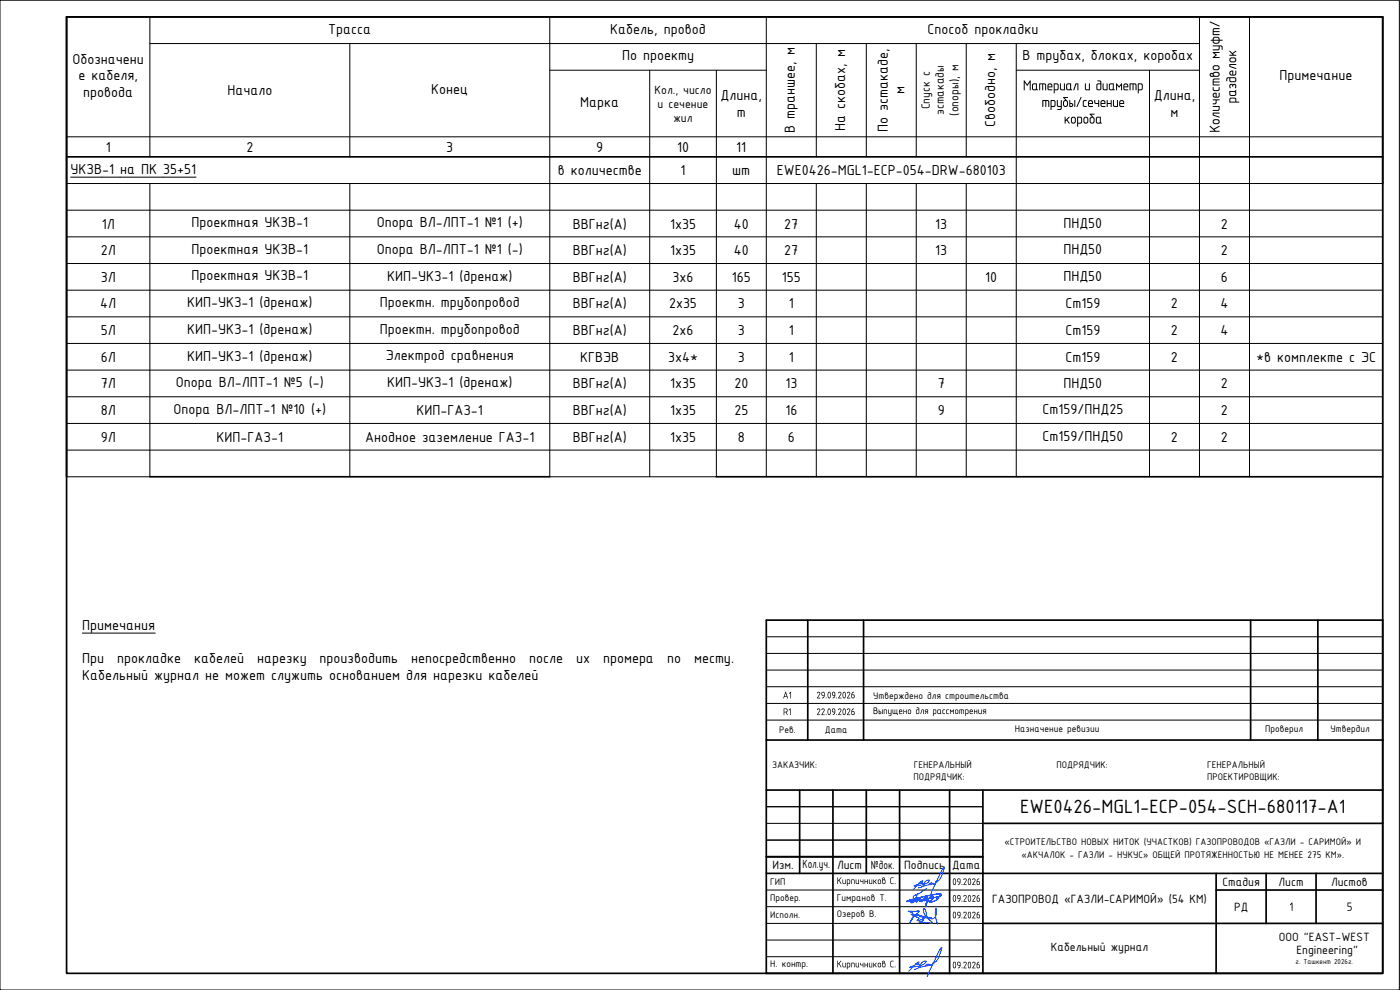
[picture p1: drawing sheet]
<svg xmlns="http://www.w3.org/2000/svg" width="420mm" height="297mm" viewBox="0 0 420 297" stroke-linecap="round" stroke-linejoin="round" font-family="sans-serif">
<!-- layer: 0 -->
<path d="M20 5.1h395v286.9h-395zM20 5.1h395v50M20 5.1v138M20 47.1h395M45 143.1h120M215 143.1h200" fill="none" stroke="#000" stroke-width=".51"/>
<!-- layer: _SHTAMP -->
<g fill="none" stroke="#000" stroke-width=".51">
<path d="M230 237.1h185v54.9h-185zM230 222v15.1M240 237.1v25M250 237.1v54.9M260 237.1v25M270 237.1v54.9M285 237.1v54.9M295 237.1v54.9M415 222v15.1M230 257.1h65M295 247h120M230 262.1h185"/>
<path d="M295 277.1h120M365 267h50M365 262.1v29.9M380 262.1v15M395 262.1v15"/>
</g>
<path d="M230 252.1h65M230 242h65M230 247h65M230 267h65M230 272h65M230 277.1h65M230 282.1h65M230 287h65" fill="none" stroke="#000" stroke-width=".3"/>
<!-- layer: SHTAMP -->
<path d="M230 186.1h185v35.9h-185zM242.4 186.1v35.9M259.2 186.1v35.9M375.3 186.1v35.9M395.5 186.1v35.9" fill="none" stroke="#000" stroke-width=".51"/>
<path d="M230 196.1h185M230 191.1h185M230 211.1h185M230 206h185M230 201h185M230 216.1h185" fill="none" stroke="#000" stroke-width=".3"/>
<g fill="#000">
<path d="M254.3 212.7l.5-.1 .3 .2v.5l-.7 1.1h.7v.2l-.9-.1 .8-1.4-.2-.3-.6 .2zM254.3 207.8l.4-.3 .4 .4v.4l-.7 1h.7v.3l-.9-.1 .8-1.4-.2-.3-.6 .3zM285.1 212.9l.6 .5 .6-.5v1.3h-.2v-1l-.4 .5-.4-.5v1h-.2zM288 212.9l1.2 .1 .1 1.2h-.2l-.1-1.1-.3-.1-.1 1.3-.1-1.3h-.4v1.2h-.1zM292.3 212.9h.2v.6h.6v-.6h.2v1.3h-.2v-.6h-.6v.6h-.2zM293.7 212.9l.3 1.1h.4v-1.1h.2v1.3l-.9-.2zM267.3 263.4l.3-.1h.6l-.8 .4v1.2l.8 .2v.1h-.6l-.3-.2zM291.8 263.8l.4-.2 .5 .2v.4l-.6 1.2h.6v.1h-.9l.8-1.4-.2-.3-.5 .2zM291.9 268.8l.5-.3 .3 .3v.5l-.6 1h.6v.3l-.9-.1 .8-1.4-.2-.3-.6 .2zM291.9 273.8l.4-.3 .4 .3v.5l-.6 1h.6v.3l-.9-.1 .8-1.4-.2-.3-.6 .2zM267.3 288.4l.3-.1h.6l-.8 .4v1.2l.8 .2v.1h-.6l-.3-.2zM291.9 288.8l.5-.2 .4 .3-.7 1.5h.6v.1h-.9l.8-1.4-.3-.4-.5 .3z"/>
<path d="M253.2 212.8l-.2 .9 .3 .7 .3-.4v-.7l-.1-.4zM253.1 212.7l.4-.1 .3 .6v.9l-.4 .5-.4-.2-.1-.4z"/>
<path d="M253.2 207.8l-.2 1 .4 .5 .2-1-.1-.5zM253.1 207.7l.4-.1 .3 .6v.9l-.4 .5-.4-.2-.1-.4z"/>
<path d="M255.7 213.6l.1 .7h.3l.2-.6zM255.7 212.9l.6-.3-.6 .7 .8 .4v.5l-.3 .3h-.5l-.2-.3z"/>
<path d="M255.7 208.6v.6l.4 .1 .2-.6zM255.7 207.9l.6-.3-.6 .6 .8 .5v.5l-.4 .3h-.4l-.2-.3z"/>
<path d="M286.7 213l.5-.1 .3 .2 .1 .7-.2 .4h-.4l-.3-.2zM286.9 213.1l-.1 .8 .5 .1 .1-.8z"/>
<path d="M289.7 212.9h.7l.3 .3-.1 .9-.7 .2-.1 .5zM289.9 213v1h.5v-.9z"/>
<path d="M291.3 213.2l-.1 .3h.6l-.1-.4zM291.1 213l.3-.1 .4 .1 .2 .6h-.8v.3l.7 .1 .1 .2-1-.2z"/>
<path d="M295.1 213l.9-.1-.1 1.3h-.1v-.6l-.8 .6 .3-.6-.3-.2zM295.2 213.1l.1 .3 .5 .1v-.5z"/>
<path d="M263.5 264.1l.5-.3 .4 .3v.8l-.2 .3-.7-.2zM263.8 264.1l-.2 .7 .3 .3 .3-.3v-.5z"/>
<path d="M265 263.5l-.1 .5 .4-.3zM264.9 263.4h.5l.1 .5 .2 .4v.6l-.3 .3h-.4l-.2-.3zM265.1 264.1l-.1 .8 .4 .1 .1-.8z"/>
<path d="M293.3 264.5l.1 .8h.4v-.7zM293.3 263.9l.6-.3-.6 .7 .5 .1 .3 .3-.1 .6-.3 .2h-.4l-.2-.4z"/>
<path d="M293.3 269.5v.7l.5 .1v-.7zM293.2 268.9l.7-.3-.6 .7 .8 .4-.1 .6-.2 .2-.7-.3z"/>
<path d="M293.3 274.6v.6l.5 .1 .1-.6zM293.3 273.9l.6-.3-.6 .7 .8 .4v.5l-.3 .3-.7-.3z"/>
<path d="M263.5 289.1l.5-.3 .4 .3v.8l-.2 .3-.7-.2zM263.8 289.1l-.2 .7 .4 .3 .2-.3v-.5z"/>
<path d="M265 288.5l-.1 .5 .4-.3zM264.9 288.4h.5l.1 .5 .2 .3v.7l-.3 .3h-.4l-.2-.3zM265.1 289.1l-.2 .7 .4 .3 .2-.2 .1-.6z"/>
<path d="M293.3 289.5v.7l.5 .1v-.7zM293.3 288.9l.6-.3-.6 .7 .5 .1 .3 .3-.1 .6-.3 .2h-.4l-.2-.4z"/>
</g>
<!-- layer: 0 -->
<g fill="#000">
<path d="M364.1 8.6l.4-.2 1.5 .1-.1 .2-1.6 .2-.1 .4h1.7l.1 .2-1.8 .1v.6h1.7l.1 .3h-2zM369 15.3l.2-.1 .6 .7 1.2-.7v.3l-.9 .6 .2 .3h.7v.3h-2v-.3h.9zM339 25.1h1.9l.2 .5v1.5l-.3-.1-.1-1.6-.5-.1v1.7l-.2 .1-.1-1.8h-.6v1.7l-.3 .1z"/>
<path d="M364.2 12.2l.1 .4 .3 .2h.8l.3-.4v-.2zM363.3 12l.6-.1 .1-.5 .4-.3 1-.1 .5 .4 .1 .5h.8l.1 .2-.9 .1-.1 .6-.4 .3h-.9l-.6-.3-.1-.6h-.5zM364.4 11.4l-.2 .5h1.5l-.3-.5z"/>
<path d="M336.3 30.5l-.1 .4h.9l-.3-.5zM336.1 30.3l.5-.3 .6 .3 .2 .9h-1.2v.4l.2 .2h.9v.3h-.9l-.4-.2-.1-1.2z"/>
<path d="M341.5 25.1l1-.1 .5 .5-.1 1.3-.3 .3h-.8l-.1 .9-.2-.1zM341.8 25.3v1.5h.7l.2-.2-.1-1.1z"/>
</g>
<g fill="none" stroke="#000" stroke-width=".3">
<path d="M0 .1h420v296.9h-420zM45 13.1h315M45 5.1v42M105 13.1v34M165 5.1v138h50v-122M230 5.1v138M245 13.1v34M260 13.1v34M275 13.1v34M290 13.1v34M305 13.1v130M360 5.1v138"/>
<path d="M375 5.1v138M165 21.1h65M195 21.1v122M305 21.1h55M345 21.1v122M20 41h395M20 55.1h395v88M21.2 53.2h37.6M45 55.1v88h-25M105 55.1v88M245 55.1v88M260 55.1v88"/>
<path d="M275 55.1v88M290 55.1v88M20 63.1h395M20 71.1h395M20 79.1h395M20 87.1h395M20 95.1h395M20 103h395M20 111h395M20 119h395M20 127h395M20 135.1h395"/>
<path d="M24.7 190h21.9"/>
</g>
<path d="M272.1 270.4l9.6-1.1-.4 .6-1.2 .6-.9 .1-.9-.2-.3 .5-.1 1.2 .8-2.5 .6-.6h.7l-.2 .9-.9 .5-1-.2 .3-.9-.6 .9-.3-.2 .2-.7-.7 1.1-.2 .1-.2-.4-.3 .4-.2-.7 .3-.5-1.2 1.3 .3-1.2-.3 1.2 1.2-1.3-.3 .5 .2 .7 .3-.4 .2 .4 .2-.1 .7-1.1-.2 .7 .3 .2 .6-.9-.3 .9 1 .2 .9-.5 .2-.9h-.7l-.6 .6-.8 2.5 .1-1.2 .3-.5 .9 .2 .9-.1 1.2-.6 .4-.6-.7-.1-9 1.3 6.7-1.8 2.7-.4 1.1 .1-1.5 1.1 1.5-1.1-.8-.2-2.4 .4zM274.7 273.4h-2.1l.9 .3 .6 .6M274.7 273.4h1.2a11.4 11.4 0 0 0-3 3.6l1.1-1.8a.52 .52 0 0 0 .1-.6 .52 .52 0 0 0-.7-.2h2.4l-1.1 .6 1.1 .5-.6 .7a2.29 2.29 0 0 0 2.6-3l-.5-.6a.73 .73 0 0 0-.1 1.1 7.8 7.8 0 0 0 2.6 3.1l-.3 .2-3.7-.3 1.5-.7M275.4 268l-1.1 2.5-.8 .4-.2-.2 .2-.3M278.1 266.6l-2.3 1.6-1.4 .5-.3 .3 .1 .4M280.9 272.5l-.1 .6a7.7 7.7 0 0 0 .6 4.2M281 272.6v1.4a1.29 1.29 0 0 1-1.7 1.5l.2-.2a.36 .36 0 0 1-.5 .4 .36 .36 0 0 1-.2-.5 .31 .31 0 0 1-.3 .4 .31 .31 0 0 1-.2-.4v-.1a.24 .24 0 0 1 0 .3 .24 .24 0 0 1-.3 0l-.1-.3a.3 .3 0 0 1-.4 .3 .3 .3 0 0 1-.2-.5h.1a.24 .24 0 0 1-.3 .3 .24 .24 0 0 1-.1-.3l-.3 .3-.3-.3v-.2l-.1 .4-.3-.4" fill="none" stroke="#00f" stroke-width=".3"/>
<path d="M275.6 266.4l.9-.2 .8-.6-.2-.5-1.2-.2 .8-.2 .2-.4-.6 .3-2.3 2.4M279.3 265l-.4 .4-1.7 .4v-.5l.4-.7 .9-.5a.33 .33 0 0 1 .5 .1 .33 .33 0 0 1-.3 .4l-1.6 .8-2.8 .4 .8-.3h.7M279.7 264.9l-.6 .1-.3 .4h.7l.5-.5v.4h.3l1-.9-.5 .2 .5-.1 .7-.7 .7-1.3 .7-2.4-.8 1.2-3.4 7.1M274.4 290.9l1-.3 .8-.6-.2-.5-1.3-.3 .9-.2 .2-.4-.6 .3-2.5 2.5M278.3 289.4l-.4 .3-1.8 .5v-.6l.5-.7 .8-.5a.35 .35 0 0 1 .6 .1 .35 .35 0 0 1-.3 .5l-1.7 .8-2.9 .4 .8-.3h.7M278.7 289.3l-.6 .1-.3 .4 .7-.1 .6-.4v.3h.3l1-.8-.5 .1v.2l.5-.3 .8-.7 .7-1.4 .8-2.5-1 1.3-3.4 7.4" fill="none" stroke="#003fff" stroke-width=".3"/>
<text font-size="6.2" x="306.2" y="244.1">EWE0426-MGL1-ECP-054-SCH-680117-A1</text>
<g font-size="4.7">
<text x="98.5" y="10.1">Трасса</text>
<text x="183.2" y="10.1">Кабель, провод</text>
<text x="278.3" y="10.1">Способ прокладки</text>
<text x="366" y="8.3" transform="rotate(-90 366 8.3)">/</text>
<text x="21.8" y="19.1">Обозначени</text>
<text x="186.7" y="18.1">По проекту</text>
<text x="306.8" y="18.1">В трубах, блоках, коробах</text>
<text x="23.6" y="24.1">е кабеля,</text>
<text x="25" y="29.1">провода</text>
<text x="68.2" y="28.6">Начало</text>
<text x="129.4" y="28.3">Конец</text>
<text x="271.5" y="28.3" transform="rotate(-90 271.5 28.3)">м</text>
<text x="306.9" y="27.1">Материал и диаметр</text>
<text x="384" y="24.1">Примечание</text>
<text x="174.1" y="32.1">Марка</text>
<text x="216.3" y="30.1">Длина,</text>
<text x="221.1" y="35.1">m</text>
<text x="312.5" y="32.1">трубы /сечение</text>
<text x="346.3" y="30.1">Длина,</text>
<text x="351.3" y="35.1">м</text>
<text x="371" y="31.1" transform="rotate(-90 371 31.1)">разделок</text>
<text x="238.5" y="39.9" transform="rotate(-90 238.5 39.9)">В траншее, м</text>
<text x="253.7" y="39.3" transform="rotate(-90 253.7 39.3)">На скобах, м</text>
<text x="266.5" y="39.6" transform="rotate(-90 266.5 39.6)">По эстакаде,</text>
<text x="298.7" y="38.1" transform="rotate(-90 298.7 38.1)">Свободно, м</text>
<text x="319.2" y="37.1">короба</text>
<text x="366" y="39.8" transform="rotate(-90 366 39.8)">Количество муфт</text>
<text x="31.7" y="45.6">1</text>
<text x="73.9" y="45.6">2</text>
<text x="133.9" y="45.6">3</text>
<text x="178.9" y="45.6">9</text>
<text x="203.2" y="45.6">10</text>
<text x="221" y="45.6">11</text>
<text x="21.2" y="52.3">УКЗВ-1 на ПК 35+51</text>
<text x="167.4" y="52.6">в количестве</text>
<text x="204.2" y="52.6">1</text>
<text x="219.8" y="52.6">шт</text>
<text x="233.1" y="52.6">EWE0426-MGL1-ECP-054-DRW-680103</text>
<text x="30.5" y="68.6">1Л</text>
<text x="57.5" y="68.1">Проектная УКЗВ-1</text>
<text x="113.1" y="68.2">Опора ВЛ-ЛПТ-1 №1 (+)</text>
<text x="171.9" y="68.6">ВВГнг(А)</text>
<text x="201.1" y="68.6">1х35</text>
<text x="220.2" y="68.6">40</text>
<text x="235.4" y="68.6">27</text>
<text x="280.7" y="68.6">13</text>
<text x="319.1" y="68.3">ПНД50</text>
<text x="366.4" y="68.6">2</text>
<text x="30.2" y="76.6">2Л</text>
<text x="57.5" y="76.1">Проектная УКЗВ-1</text>
<text x="113.1" y="76.2">Опора ВЛ-ЛПТ-1 №1 (-)</text>
<text x="171.9" y="76.6">ВВГнг(А)</text>
<text x="201.1" y="76.6">1х35</text>
<text x="220.2" y="76.6">40</text>
<text x="235.4" y="76.6">27</text>
<text x="280.7" y="76.6">13</text>
<text x="319.1" y="76.3">ПНД50</text>
<text x="366.4" y="76.6">2</text>
<text x="30.2" y="84.5">3Л</text>
<text x="57.5" y="84.1">Проектная УКЗВ-1</text>
<text x="116.2" y="84.3">КИП-УКЗ-1 (дренаж)</text>
<text x="171.9" y="84.5">ВВГнг(А)</text>
<text x="201.8" y="84.5">3х6</text>
<text x="219.6" y="84.5">165</text>
<text x="234.6" y="84.5">155</text>
<text x="295.7" y="84.5">10</text>
<text x="319.1" y="84.3">ПНД50</text>
<text x="366.4" y="84.5">6</text>
<text x="30.1" y="92.5">4Л</text>
<text x="56.2" y="92.3">КИП-УКЗ-1 (дренаж)</text>
<text x="114" y="92.1">Проектн. трубопровод</text>
<text x="171.9" y="92.5">ВВГнг(А)</text>
<text x="200.8" y="92.5">2х35</text>
<text x="221.4" y="92.5">3</text>
<text x="236.7" y="92.5">1</text>
<text x="319.7" y="92.5">Ст159</text>
<text x="351.4" y="92.5">2</text>
<text x="366.3" y="92.5">4</text>
<text x="30.2" y="100.5">5Л</text>
<text x="56.2" y="100.3">КИП-УКЗ-1 (дренаж)</text>
<text x="114" y="100.1">Проектн. трубопровод</text>
<text x="171.9" y="100.5">ВВГнг(А)</text>
<text x="201.8" y="100.5">2х6</text>
<text x="221.4" y="100.5">3</text>
<text x="236.7" y="100.5">1</text>
<text x="319.7" y="100.5">Ст159</text>
<text x="351.4" y="100.5">2</text>
<text x="366.3" y="100.5">4</text>
<text x="30.2" y="108.5">6Л</text>
<text x="56.2" y="108.3">КИП-УКЗ-1 (дренаж)</text>
<text x="115.8" y="108.1">Электрод сравнения</text>
<text x="174.1" y="108.5">КГВЭВ</text>
<text x="200.5" y="108.5">3х4*</text>
<text x="221.4" y="108.5">3</text>
<text x="236.7" y="108.5">1</text>
<text x="319.7" y="108.5">Ст159</text>
<text x="351.4" y="108.5">2</text>
<text x="377" y="108.5">*в комплекте с ЭС</text>
<text x="30.2" y="116.6">7Л</text>
<text x="52.8" y="116.3">Опора ВЛ-ЛПТ-1 №5 (-)</text>
<text x="116.2" y="116.3">КИП-УКЗ-1 (дренаж)</text>
<text x="171.9" y="116.6">ВВГнг(А)</text>
<text x="201.1" y="116.6">1х35</text>
<text x="220.4" y="116.6">20</text>
<text x="235.7" y="116.6">13</text>
<text x="281.4" y="116.6">7</text>
<text x="319.1" y="116.3">ПНД50</text>
<text x="366.4" y="116.6">2</text>
<text x="30.2" y="124.6">8Л</text>
<text x="52" y="124.3">Опора ВЛ-ЛПТ-1 №10 (+)</text>
<text x="125" y="124.6">КИП-ГАЗ-1</text>
<text x="171.9" y="124.6">ВВГнг(А)</text>
<text x="201.1" y="124.6">1х35</text>
<text x="220.4" y="124.6">25</text>
<text x="235.7" y="124.6">16</text>
<text x="281.4" y="124.6">9</text>
<text x="312.8" y="124.3">Ст159/ПНД25</text>
<text x="366.4" y="124.6">2</text>
<text x="30.2" y="132.6">9Л</text>
<text x="65" y="132.6">КИП-ГАЗ-1</text>
<text x="109.6" y="132.6">Анодное заземление ГАЗ-1</text>
<text x="171.9" y="132.6">ВВГнг(А)</text>
<text x="201.1" y="132.6">1х35</text>
<text x="221.4" y="132.6">8</text>
<text x="236.4" y="132.6">6</text>
<text x="312.8" y="132.3">Ст159/ПНД50</text>
<text x="351.4" y="132.6">2</text>
<text x="366.4" y="132.6">2</text>
<text x="24.7" y="189">Примечания</text>
<text x="24.7" y="199.1">При</text>
<text x="35.2" y="199.1">прокладке</text>
<text x="58.3" y="199.1">кабелей</text>
<text x="77.2" y="199.1">нарезку</text>
<text x="95.9" y="199.1">производить</text>
<text x="123.4" y="199.1">непосредственно</text>
<text x="158.8" y="199.1">после</text>
<text x="172.9" y="199.1">их</text>
<text x="181" y="199.1">промера</text>
<text x="200.2" y="199.1">по</text>
<text x="208.3" y="199.1">месту.</text>
<text x="24.7" y="204.1">Кабельный журнал не может служить основанием для нарезки кабелей</text>
</g>
<g font-size="3.9">
<text x="196.4" y="28.1">Кол., число</text>
<text x="197.4" y="32.3">и сечение</text>
<text x="279.1" y="32.8" transform="rotate(-90 279.1 32.8)">Спуск с</text>
<text x="283.2" y="34.6" transform="rotate(-90 283.2 34.6)">эстакады</text>
<text x="287.7" y="34.7" transform="rotate(-90 287.7 34.7)">(опоры), м</text>
<text x="202.1" y="36.5">жил</text>
<text x="231.8" y="260.8">Изм.</text>
<text x="240.8" y="260.4">Кол.уч.</text>
<text x="251.2" y="260.8">Лист</text>
<text x="261.4" y="260.8">№док.</text>
<text x="271.4" y="260.8">Подпись</text>
<text x="285.7" y="260.6">Дата</text>
<text x="366.9" y="265.8">Стадия</text>
<text x="383.7" y="265.8">Лист</text>
<text x="399.5" y="265.8">Листов</text>
<text x="297.7" y="270.9">ГАЗОПРОВОД «ГАЗЛИ-САРИМОЙ» (54 КМ)</text>
<text x="370.4" y="273.3">РД</text>
<text x="386.9" y="273.3">1</text>
<text x="404.2" y="273.3">5</text>
<text x="315.4" y="285.4">Кабельный журнал</text>
<text x="383.8" y="282.3">OOO &quot;EAST-WEST</text>
<text x="389.1" y="286.3">Engineering&quot;</text>
</g>
<g font-size="3.1">
<text x="234.9" y="209.6">A1</text>
<text x="245" y="209.6">29.09.2026</text>
<text x="262.1" y="209.8">Утверждено для строительства</text>
<text x="235" y="214.6">R1</text>
<text x="245" y="214.6">22.09.2026</text>
<text x="262" y="214.3">Выпущено для рассмотрения</text>
<text x="233.8" y="219.9">Рев.</text>
<text x="247.5" y="219.9">Дата</text>
<text x="304.5" y="219.8">Назначение ревизии</text>
<text x="379.7" y="219.7">Проверил</text>
<text x="399.3" y="219.7">Утвердил</text>
<text x="231.7" y="230.6">ЗАКАЗЧИК:</text>
<text x="274.1" y="233.9">ПОДРЯДЧИК:</text>
<text x="274.3" y="230.6">ГЕНЕРАЛЬНЫЙ</text>
<text x="317.1" y="230.6">ПОДРЯДЧИК:</text>
<text x="362.3" y="230.6">ГЕНЕРАЛЬНЫЙ</text>
<text x="362.3" y="234.1">ПРОЕКТИРОВЩИК:</text>
<text x="301.5" y="253.4">«СТРОИТЕЛЬСТВО НОВЫХ НИТОК (УЧАСТКОВ) ГАЗОПРОВОДОВ «ГАЗЛИ - САРИМОЙ» И</text>
<text x="306.6" y="257.4">«АКЧАЛОК - ГАЗЛИ - НУКУС» ОБЩЕЙ ПРОТЯЖЕННОСТЬЮ НЕ МЕНЕЕ 275 КМ».</text>
<text x="231.2" y="265.5">ГИП</text>
<text x="250.6" y="265.2">Кирпичников С</text>
<text x="268.3" y="265.2">.</text>
<text x="285.7" y="265.5">09.2026</text>
<text x="231.2" y="275.6">Исполн.</text>
<text x="231.2" y="270.2">Провер.</text>
<text x="251.2" y="270.2">Гимранов Т.</text>
<text x="251.2" y="275.3">Озеров В.</text>
<text x="285.7" y="270.6">09.2026</text>
<text x="285.7" y="275.6">09.2026</text>
<text x="231.2" y="290.2">Н. контр.</text>
<text x="250.6" y="290.2">Кирпичников С</text>
<text x="268.3" y="290.2">.</text>
<text x="285.7" y="290.5">09.2026</text>
</g>
<text font-size="2.3" x="388.8" y="289.3">г. Ташкент 2026г.</text>
</svg>
